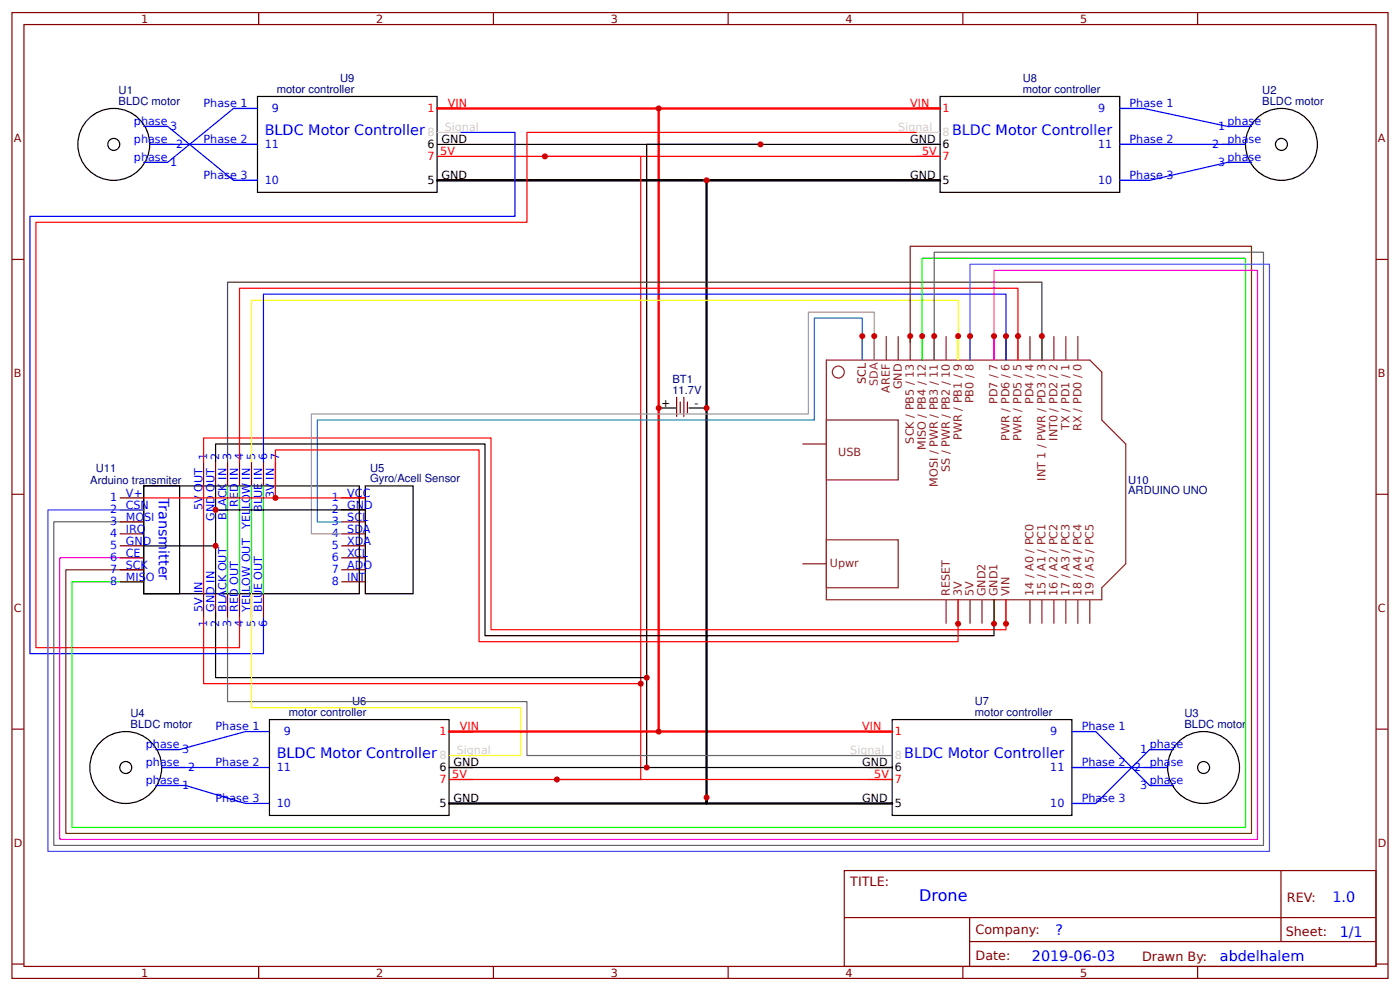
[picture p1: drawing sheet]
<svg xmlns="http://www.w3.org/2000/svg" width="309mm" height="219mm" viewBox="0 0 309 219" stroke-linecap="round" stroke-linejoin="round" font-family="sans-serif">
<g fill="none" stroke="#800" stroke-width=".26">
<path d="M2.6 2.8h304.1v213.2h-304.1zM5.3 5.4h298.7v208h-298.7zM57.1 2.8v2.6M109 2.8v2.6M160.9 2.8v2.6M212.7 2.8v2.6M264.6 2.8v2.6M31.7 35.9h5.3M31.7 27.9h5.3M33.1 31.9h5.3M269.9 31.9h5.3M271.2 35.9h5.3"/>
<path d="M271.2 27.9h5.3M2.6 57.3h2.7M304 57.3h2.7M149.5 87.7v4.2M150.3 88.8v2.3M151.1 87.7v4.2M151.9 88.8v2.3M2.6 109.1h2.7M26.5 109.9h5.2M26.5 112.6h5.2M26.5 115.2h5.2M26.5 117.9h5.2"/>
<path d="M45 102v5.3M47.6 102v5.3M50.3 102v5.3M52.9 102v5.3M55.6 102v5.3M58.2 102v5.3M60.9 102v5.3M75.4 109.9h5.3M75.4 112.6h5.3M75.4 115.2h5.3M75.4 117.9h5.3M304 109.1h2.7"/>
<path d="M26.5 120.5h5.2M26.5 123.2h5.2M26.5 125.8h5.2M26.5 128.5h5.2M45 131.1v5.3M47.6 131.1v5.3M50.3 131.1v5.3M52.9 131.1v5.3M55.6 131.1v5.3M58.2 131.1v5.3M75.4 120.5h5.3M75.4 123.2h5.3"/>
<path d="M75.4 125.8h5.3M75.4 128.5h5.3M2.6 161h2.7M34.4 165.5h5.3M34.4 173.4h5.3M35.7 169.5h5.3M252.7 169.5h5.3M254 165.5h5.3M254 173.4h5.3M304 161h2.7M186.5 192.2h117.5v21.2h-117.5zM283 192.2v15.7"/>
<path d="M2.6 212.9h2.7M57.1 213.4v2.6M109 213.4v2.6M160.9 213.4v2.6M186.6 202.6h117.3M212.7 213.4v2.6M214.2 207.9h89.7M214.2 202.6v10.6M264.6 213.4v2.6M304 212.9h2.7"/>
</g>
<g fill="none" stroke="#000" stroke-width=".26">
<path d="M56.9 21.3h39.7v21.2h-39.7zM96.6 39.8h5.3M96.6 31.9h111.1M168 31.9h-25.1v137.6h54.2h-5.3M202.4 39.8h5.3M207.7 21.3h39.7v21.2h-39.7zM145.5 90.1h4M152.1 90.1h4M31.7 107.3h47.7v23.8h-47.7zM31.7 107.3h8v23.8h-8zM47.6 102v-4h59.6v42.4h112.4v-8M47.6 107.3v23.8"/>
<path d="M47.6 112.6h33.1M80.7 107.3h10.6v23.8h-10.6zM31.7 120.5h15.9M47.6 135.1v14.5h95.3M59.5 158.9h39.7v21.1h-39.7zM197.1 158.9h39.7v21.1h-39.7zM99.2 177.4h5.3M99.2 169.5h43.7M191.8 177.4h5.3"/>
<circle cx="25.1" cy="31.9" r="7.9"/>
<circle cx="25.1" cy="31.9" r="1.32"/>
<circle cx="283.1" cy="31.9" r="7.9"/>
<circle cx="283.1" cy="31.9" r="1.32"/>
<circle cx="27.8" cy="169.5" r="7.9"/>
<circle cx="27.8" cy="169.5" r="1.32"/>
<circle cx="265.9" cy="169.5" r="7.9"/>
<circle cx="265.9" cy="169.5" r="1.32"/>
</g>
<g fill="none" stroke="#f00" stroke-width=".26">
<path d="M96.6 34.5h45v137.6h-18.6M96.6 23.9h5.3M120.4 34.5h87.3M202.4 29.2h-86v19.9h-108.5v93.9h45v-6.6M202.4 23.9h5.3M224.9 79.5v-15.9h-172v38.4M31.7 109.9h29.2M45 102v-5.3h63.5v42.3h113.7v-6.6M45 107.3v23.8M80.7 109.9h-19.8v-10.5h44.9v42.3h105.9v-9.3M45 136.4v14.5h96.6M99.2 161.5h5.3"/>
<path d="M99.2 172.1h97.9M191.8 161.5h5.3"/>
</g>
<path d="M96.6 29.2h5.3M202.4 29.2h5.3M99.2 166.8h5.3M191.8 166.8h5.3" fill="none" stroke="#ccc" stroke-width=".26"/>
<path d="M51.6 23.9h5.3M51.6 39.8h5.3M51.6 31.9h5.3M247.4 23.9h5.3M247.4 39.8h5.3M247.4 31.9h5.3M54.2 161.5h5.3M54.2 177.4h5.3M54.2 169.5h5.3M236.8 161.5h5.3M236.8 177.4h5.3M236.8 169.5h5.3" fill="none" stroke="#00c" stroke-width=".26"/>
<g fill="none" stroke="#00f" stroke-width=".26">
<path d="M31.7 27.9h5.3l14.6 11.9h5.3M33.1 31.9h23.8M56.9 23.9h-5.3l-14.6 12h-5.3M101.9 29.2h11.9v18.6h-107.2v96.5h51.6v-7.9M247.4 23.9h5.3l18.5 4h5.3M247.4 31.9h27.8M276.5 35.9h-5.3l-17.2 3.9h-6.6M222.2 79.5v-14.5h-164v37M34.4 173.4h6.6l13.2 4M35.7 169.5h18.5M54.2 161.5l-14.5 4h-5.3M236.8 161.5h5.3l11.9 11.9h5.3"/>
<path d="M236.8 169.5h21.2M259.3 165.5h-5.3l-11.9 11.9h-5.3"/>
</g>
<path d="M96.6 23.9h48.9v137.6h51.6M145.5 23.9h62.2M99.2 161.5h46.3" fill="none" stroke="#f00" stroke-width=".53"/>
<path d="M96.6 39.8h59.5v137.6h-56.9M156.1 39.8h51.6M156.1 176.1v1.3h41" fill="none" stroke="#000" stroke-width=".53"/>
<g fill="none" stroke="#8d2323" stroke-width=".26">
<path d="M182.6 79.5h58.2l2.6 2.7v10.5l5.3 5.3v26.5l-5.3 5.3v2.6h-60.8zM195.8 74.2v5.3M198.4 74.2v5.3M201.1 74.2v5.3M203.7 74.2v5.3M206.4 74.2v5.3M209 74.2v5.3M211.7 74.2v5.3M214.3 74.2v5.3M219.6 74.2v5.3M222.2 74.2v5.3M224.9 74.2v5.3"/>
<path d="M227.5 74.2v5.3M230.2 74.2v5.3M232.8 74.2v5.3M235.5 74.2v5.3M238.1 74.2v5.3M177.3 98h5.3M182.6 92.7h15.8v13.3h-15.8zM182.6 119.2h15.8v10.6h-15.8zM177.3 124.5h5.3M209 132.4v5.3M211.7 132.4v5.3M214.3 132.4v5.3"/>
<path d="M217 132.4v5.3M219.6 132.4v5.3M222.2 132.4v5.3M227.5 132.4v5.3M230.2 132.4v5.3M232.8 132.4v5.3M235.5 132.4v5.3M238.1 132.4v5.3M240.8 132.4v5.3"/>
<circle cx="185.2" cy="82.2" r="1.32"/>
</g>
<path d="M193.1 74.2v5.3" fill="none" stroke="#933" stroke-width=".26"/>
<path d="M190.5 74.2v5.3" fill="none" stroke="#900" stroke-width=".26"/>
<path d="M50.3 107.3v23.8M52.9 107.3v23.8M55.6 107.3v23.8M58.2 107.3v23.8" fill="none" stroke="#080" stroke-width=".26"/>
<path d="M190.5 79.5v-9.3h-10.6v22.5h-109.8v22.5h5.3" fill="none" stroke="#099" stroke-width=".26"/>
<path d="M193.1 79.5v-10.6h-14.5v22.5h-109.8v26.5h6.6" fill="none" stroke="#999" stroke-width=".26"/>
<path d="M206.4 79.5v-23.8h72.7v131h-267.2v-71.5h19.8M50.3 136.4v18.5h66.1v11.9h80.7" fill="none" stroke="#666" stroke-width=".26"/>
<path d="M211.7 79.5v-13.2h-156.1v35.7M55.6 131.1v25.1h59.5v10.6h-15.9" fill="none" stroke="#ff0" stroke-width=".26"/>
<path d="M230.2 79.5v-17.2h-179.9v39.7" fill="none" stroke="#333" stroke-width=".26"/>
<path d="M201.1 75.5v-21.1h75.4v129.6h-261.9v-58.2h17.1" fill="none" stroke="#630" stroke-width=".26"/>
<path d="M203.7 79.5v-22.5h71.5v125.7h-259.3v-54.2h15.8" fill="none" stroke="#0f0" stroke-width=".26"/>
<path d="M219.6 79.5v-19.8h58.2v125.6h-264.6v-62.1h18.5" fill="none" stroke="#f0f" stroke-width=".26"/>
<path d="M214.3 79.5v-21.2h66.2v129.7h-269.9v-75.4h21.1" fill="none" stroke="#36f" stroke-width=".26"/>
<g fill="#c00">
<circle cx="145.5" cy="161.5" r=".66"/>
<circle cx="222.3" cy="137.7" r=".66"/>
<circle cx="219.6" cy="137.7" r=".66"/>
<circle cx="211.7" cy="137.7" r=".66"/>
<circle cx="190.5" cy="74.2" r=".66"/>
<circle cx="193.1" cy="74.2" r=".66"/>
<circle cx="230.2" cy="74.2" r=".66"/>
<circle cx="224.9" cy="74.2" r=".66"/>
<circle cx="222.3" cy="74.2" r=".66"/>
<circle cx="219.6" cy="74.2" r=".66"/>
<circle cx="214.3" cy="74.2" r=".66"/>
<circle cx="211.7" cy="74.2" r=".66"/>
<circle cx="206.4" cy="74.2" r=".66"/>
<circle cx="203.7" cy="74.2" r=".66"/>
<circle cx="156.1" cy="176.1" r=".66"/>
<circle cx="47.6" cy="112.6" r=".66"/>
<circle cx="201.1" cy="74.2" r=".66"/>
<circle cx="168" cy="31.9" r=".66"/>
<circle cx="145.5" cy="23.9" r=".66"/>
<circle cx="156.1" cy="90.1" r=".66"/>
<circle cx="156.1" cy="39.8" r=".66"/>
<circle cx="120.4" cy="34.5" r=".66"/>
<circle cx="60.9" cy="109.9" r=".66"/>
<circle cx="47.6" cy="120.5" r=".66"/>
<circle cx="123" cy="172.1" r=".66"/>
<circle cx="145.5" cy="90.1" r=".66"/>
<circle cx="142.9" cy="169.5" r=".66"/>
<circle cx="141.6" cy="150.9" r=".66"/>
<circle cx="142.9" cy="149.6" r=".66"/>
</g>
<text font-size="3.5" fill="#00f" x="203.1" y="199">Drone</text>
<g font-size="3.2" fill="#00f">
<text x="58.5" y="29.8">BLDC Motor Controller</text>
<text x="210.3" y="29.8">BLDC Motor Controller</text>
<text x="35.1" y="110" transform="rotate(90 35.1 110)">Transmitter</text>
<text x="61.1" y="167.4">BLDC Motor Controller</text>
<text x="199.8" y="167.4">BLDC Motor Controller</text>
<text x="294.4" y="199.2">1.0</text>
<text x="233.2" y="206.3">?</text>
<text x="296" y="206.9">1/1</text>
<text x="228" y="212.2">2019-06-03</text>
<text x="269.5" y="212.1">abdelhalem</text>
</g>
<g font-size="2.8" fill="#800">
<text x="187.9" y="195.7">TITLE:</text>
<text x="284.3" y="199.2">REV:</text>
<text x="215.5" y="206.3">Company:</text>
<text x="284.1" y="206.8">Sheet:</text>
<text x="215.5" y="212.1">Date:</text>
<text x="252.3" y="212.1">Drawn By:</text>
</g>
<g font-size="2.5" fill="#800">
<text x="31.2" y="5">1</text>
<text x="83.1" y="5">2</text>
<text x="134.9" y="5">3</text>
<text x="186.8" y="5">4</text>
<text x="238.7" y="5">5</text>
<text x="3" y="31.4">A</text>
<text x="304.4" y="31.4">A</text>
<text x="3" y="83.2">B</text>
<text x="304.4" y="83.2">B</text>
<text x="3" y="135.1">C</text>
<text x="304.4" y="135.1">C</text>
<text x="3" y="186.9">D</text>
<text x="304.4" y="186.9">D</text>
<text x="31.2" y="215.6">1</text>
<text x="83.1" y="215.6">2</text>
<text x="134.9" y="215.6">3</text>
<text x="186.8" y="215.6">4</text>
<text x="238.7" y="215.6">5</text>
</g>
<g font-size="2.5" fill="#000080">
<text x="26.2" y="23.2">BLDC motor</text>
<text x="26.2" y="20.8">U1</text>
<text x="61.1" y="20.5">motor controller</text>
<text x="75.1" y="18.1">U9</text>
<text x="226" y="20.5">motor controller</text>
<text x="226" y="18.1">U8</text>
<text x="278.9" y="23.2">BLDC motor</text>
<text x="278.9" y="20.8">U2</text>
<text x="148.5" y="86.9">11.7V</text>
<text x="148.5" y="84.5">BT1</text>
<text x="19.9" y="106.9">Arduino transmiter</text>
<text x="21.2" y="104.3">U11</text>
<text x="81.8" y="106.5">Gyro/Acell Sensor</text>
<text x="81.8" y="104.1">U5</text>
<text x="249.2" y="106.8">U10</text>
<text x="249.2" y="109.1">ARDUINO UNO</text>
<text x="77.8" y="155.7">U6</text>
<text x="215.4" y="155.7">U7</text>
<text x="28.9" y="160.7">BLDC motor</text>
<text x="28.9" y="158.4">U4</text>
<text x="63.8" y="158.1">motor controller</text>
<text x="215.4" y="158.1">motor controller</text>
<text x="261.7" y="160.7">BLDC motor</text>
<text x="261.7" y="158.4">U3</text>
</g>
<g font-size="2.5" fill="#00c">
<text x="45" y="23.7">Phase 1</text>
<text x="249.6" y="23.7">Phase 1</text>
<text x="60.1" y="24.7">9</text>
<text x="242.6" y="24.7">9</text>
<text x="45" y="31.6">Phase 2</text>
<text x="58.5" y="32.7">11</text>
<text x="242.6" y="32.7">11</text>
<text x="249.6" y="31.6">Phase 2</text>
<text x="45" y="39.6">Phase 3</text>
<text x="58.5" y="40.6">10</text>
<text x="242.6" y="40.6">10</text>
<text x="249.6" y="39.6">Phase 3</text>
<text x="47.6" y="161.3">Phase 1</text>
<text x="239" y="161.3">Phase 1</text>
<text x="62.7" y="162.3">9</text>
<text x="232" y="162.3">9</text>
<text x="47.6" y="169.2">Phase 2</text>
<text x="61.1" y="170.3">11</text>
<text x="232" y="170.3">11</text>
<text x="239" y="169.2">Phase 2</text>
<text x="47.6" y="177.1">Phase 3</text>
<text x="61.1" y="178.2">10</text>
<text x="232" y="178.2">10</text>
<text x="239" y="177.1">Phase 3</text>
</g>
<g font-size="2.5" fill="#f00">
<text x="98.9" y="23.7">VIN</text>
<text x="201.1" y="23.7">VIN</text>
<text x="94.5" y="24.7">1</text>
<text x="208.2" y="24.7">1</text>
<text x="94.5" y="35.3">7</text>
<text x="97.3" y="34.3">5V</text>
<text x="203.7" y="34.3">5V</text>
<text x="208.2" y="35.3">7</text>
<text x="101.6" y="161.3">VIN</text>
<text x="190.5" y="161.3">VIN</text>
<text x="97.1" y="162.3">1</text>
<text x="197.7" y="162.3">1</text>
<text x="97.1" y="172.9">7</text>
<text x="99.9" y="171.8">5V</text>
<text x="193.1" y="171.8">5V</text>
<text x="197.7" y="172.9">7</text>
</g>
<g font-size="2.5" fill="#00f">
<text x="29.6" y="27.6">phase</text>
<text x="37.6" y="28.7">3</text>
<text x="269.1" y="28.7">1</text>
<text x="271.2" y="27.6">phase</text>
<text x="29.6" y="35.6">phase</text>
<text x="29.6" y="31.6">phase</text>
<text x="38.9" y="32.7">2</text>
<text x="267.8" y="32.7">2</text>
<text x="271.2" y="31.6">phase</text>
<text x="271.2" y="35.6">phase</text>
<text x="37.6" y="36.6">1</text>
<text x="269.1" y="36.6">3</text>
<text x="45.8" y="101.5" transform="rotate(-90 45.8 101.5)">1</text>
<text x="48.4" y="101.5" transform="rotate(-90 48.4 101.5)">2</text>
<text x="51.1" y="101.5" transform="rotate(-90 51.1 101.5)">3</text>
<text x="53.7" y="101.5" transform="rotate(-90 53.7 101.5)">4</text>
<text x="56.4" y="101.5" transform="rotate(-90 56.4 101.5)">5</text>
<text x="59" y="101.5" transform="rotate(-90 59 101.5)">6</text>
<text x="61.6" y="101.5" transform="rotate(-90 61.6 101.5)">7</text>
<text x="24.4" y="110.7">1</text>
<text x="24.4" y="113.4">2</text>
<text x="27.8" y="109.7">V+</text>
<text x="27.8" y="112.3">CSN</text>
<text x="44.7" y="112.6" transform="rotate(-90 44.7 112.6)">5V OUT</text>
<text x="52.7" y="111.9" transform="rotate(-90 52.7 111.9)">RED IN</text>
<text x="57.9" y="113" transform="rotate(-90 57.9 113)">BLUE IN</text>
<text x="60.6" y="109.9" transform="rotate(-90 60.6 109.9)">3V IN</text>
<text x="73.3" y="110.7">1</text>
<text x="73.3" y="113.4">2</text>
<text x="76.7" y="109.7">VCC</text>
<text x="76.7" y="112.3">GND</text>
<text x="24.4" y="116">3</text>
<text x="24.4" y="118.7">4</text>
<text x="27.8" y="115">MOSI</text>
<text x="27.8" y="117.6">IRQ</text>
<text x="47.4" y="115" transform="rotate(-90 47.4 115)">GND OUT</text>
<text x="50" y="114.8" transform="rotate(-90 50 114.8)">BLACK IN</text>
<text x="55.3" y="116.8" transform="rotate(-90 55.3 116.8)">YELLOW IN</text>
<text x="73.3" y="116">3</text>
<text x="73.3" y="118.7">4</text>
<text x="76.7" y="115">SCL</text>
<text x="76.7" y="117.6">SDA</text>
<text x="24.4" y="121.3">5</text>
<text x="24.4" y="124">6</text>
<text x="27.8" y="120.3">GND</text>
<text x="27.8" y="122.9">CE</text>
<text x="27.8" y="125.5">SCK</text>
<text x="73.3" y="121.3">5</text>
<text x="73.3" y="124">6</text>
<text x="76.7" y="120.3">XDA</text>
<text x="76.7" y="122.9">XCL</text>
<text x="76.7" y="125.5">ADO</text>
<text x="24.4" y="126.6">7</text>
<text x="24.4" y="129.2">8</text>
<text x="27.8" y="128.2">MISO</text>
<text x="73.3" y="126.6">7</text>
<text x="73.3" y="129.2">8</text>
<text x="76.7" y="128.2">INT</text>
<text x="44.7" y="135.1" transform="rotate(-90 44.7 135.1)">5V IN</text>
<text x="47.4" y="135.1" transform="rotate(-90 47.4 135.1)">GND IN</text>
<text x="50" y="135.1" transform="rotate(-90 50 135.1)">BLACK OUT</text>
<text x="52.7" y="135.1" transform="rotate(-90 52.7 135.1)">RED OUT</text>
<text x="55.3" y="135.1" transform="rotate(-90 55.3 135.1)">YELLOW OUT</text>
<text x="57.9" y="135.1" transform="rotate(-90 57.9 135.1)">BLUE OUT</text>
<text x="45.8" y="138.5" transform="rotate(-90 45.8 138.5)">1</text>
<text x="48.4" y="138.5" transform="rotate(-90 48.4 138.5)">2</text>
<text x="51.1" y="138.5" transform="rotate(-90 51.1 138.5)">3</text>
<text x="53.7" y="138.5" transform="rotate(-90 53.7 138.5)">4</text>
<text x="56.4" y="138.5" transform="rotate(-90 56.4 138.5)">5</text>
<text x="59" y="138.5" transform="rotate(-90 59 138.5)">6</text>
<text x="32.2" y="165.2">phase</text>
<text x="40.2" y="166.3">3</text>
<text x="251.9" y="166.3">1</text>
<text x="254" y="165.2">phase</text>
<text x="32.2" y="173.2">phase</text>
<text x="32.2" y="169.2">phase</text>
<text x="41.5" y="170.3">2</text>
<text x="250.6" y="170.3">2</text>
<text x="254" y="169.2">phase</text>
<text x="254" y="173.2">phase</text>
<text x="40.2" y="174.2">1</text>
<text x="251.9" y="174.2">3</text>
</g>
<g font-size="2.5" fill="#ccc">
<text x="98.2" y="29">Signal</text>
<text x="198.4" y="29">Signal</text>
<text x="94.5" y="30">8</text>
<text x="208.2" y="30">8</text>
<text x="97.1" y="167.6">8</text>
<text x="100.9" y="166.6">Signal</text>
<text x="187.9" y="166.6">Signal</text>
<text x="197.7" y="167.6">8</text>
</g>
<g font-size="2.5">
<text x="94.5" y="32.7">6</text>
<text x="97.5" y="31.6">GND</text>
<text x="201.1" y="31.6">GND</text>
<text x="208.2" y="32.7">6</text>
<text x="94.5" y="40.6">5</text>
<text x="97.5" y="39.6">GND</text>
<text x="201.1" y="39.6">GND</text>
<text x="208.2" y="40.6">5</text>
<text x="146.1" y="89.8">+</text>
<text x="153.5" y="89.8">-</text>
<text x="97.1" y="170.3">6</text>
<text x="100.2" y="169.2">GND</text>
<text x="190.5" y="169.2">GND</text>
<text x="197.7" y="170.3">6</text>
<text x="97.1" y="178.2">5</text>
<text x="100.2" y="177.1">GND</text>
<text x="190.5" y="177.1">GND</text>
<text x="197.7" y="178.2">5</text>
</g>
<text font-size="2.5" fill="#900" x="191.3" y="84.7" transform="rotate(-90 191.3 84.7)">SCL</text>
<text font-size="2.5" fill="#933" x="193.9" y="85.1" transform="rotate(-90 193.9 85.1)">SDA</text>
<g font-size="2.5" fill="#8d2323">
<text x="196.6" y="86.7" transform="rotate(-90 196.6 86.7)">AREF</text>
<text x="199.2" y="86" transform="rotate(-90 199.2 86)">GND</text>
<text x="215.1" y="89" transform="rotate(-90 215.1 89)">PB0 / 8</text>
<text x="220.4" y="89.2" transform="rotate(-90 220.4 89.2)">PD7 / 7</text>
<text x="228.3" y="89.2" transform="rotate(-90 228.3 89.2)">PD4 / 4</text>
<text x="236.3" y="94.9" transform="rotate(-90 236.3 94.9)">TX / PD1 / 1</text>
<text x="238.9" y="95.1" transform="rotate(-90 238.9 95.1)">RX / PD0 / 0</text>
<text x="185.2" y="100.7">USB</text>
<text x="201.9" y="97.9" transform="rotate(-90 201.9 97.9)">SCK / PB5 / 13</text>
<text x="204.5" y="99.4" transform="rotate(-90 204.5 99.4)">MISO / PB4 / 12</text>
<text x="212.5" y="97.1" transform="rotate(-90 212.5 97.1)">PWR / PB1 / 9</text>
<text x="223" y="97.3" transform="rotate(-90 223 97.3)">PWR / PD6 / 6</text>
<text x="225.7" y="97.3" transform="rotate(-90 225.7 97.3)">PWR / PD5 / 5</text>
<text x="233.6" y="97.3" transform="rotate(-90 233.6 97.3)">INT0 / PD2 / 2</text>
<text x="207.2" y="107.4" transform="rotate(-90 207.2 107.4)">MOSI / PWR / PB3 / 11</text>
<text x="209.8" y="104.2" transform="rotate(-90 209.8 104.2)">SS / PWR / PB2 / 10</text>
<text x="231" y="106.1" transform="rotate(-90 231 106.1)">INT 1 / PWR / PD3 / 3</text>
<text x="183.4" y="125.3">Upwr</text>
<text x="209.8" y="131.6" transform="rotate(-90 209.8 131.6)">RESET</text>
<text x="212.5" y="131.6" transform="rotate(-90 212.5 131.6)">3V</text>
<text x="215.1" y="131.6" transform="rotate(-90 215.1 131.6)">5V</text>
<text x="217.8" y="131.6" transform="rotate(-90 217.8 131.6)">GND2</text>
<text x="220.4" y="131.6" transform="rotate(-90 220.4 131.6)">GND1</text>
<text x="223" y="131.6" transform="rotate(-90 223 131.6)">VIN</text>
<text x="228.3" y="131.6" transform="rotate(-90 228.3 131.6)">14 / A0 / PC0</text>
<text x="231" y="131.6" transform="rotate(-90 231 131.6)">15 / A1 / PC1</text>
<text x="233.6" y="131.6" transform="rotate(-90 233.6 131.6)">16 / A2 / PC2</text>
<text x="236.3" y="131.6" transform="rotate(-90 236.3 131.6)">17 / A3 / PC3</text>
<text x="238.9" y="131.6" transform="rotate(-90 238.9 131.6)">18 / A4 / PC4</text>
<text x="241.6" y="131.6" transform="rotate(-90 241.6 131.6)">19 / A5 / PC5</text>
</g>
</svg>
